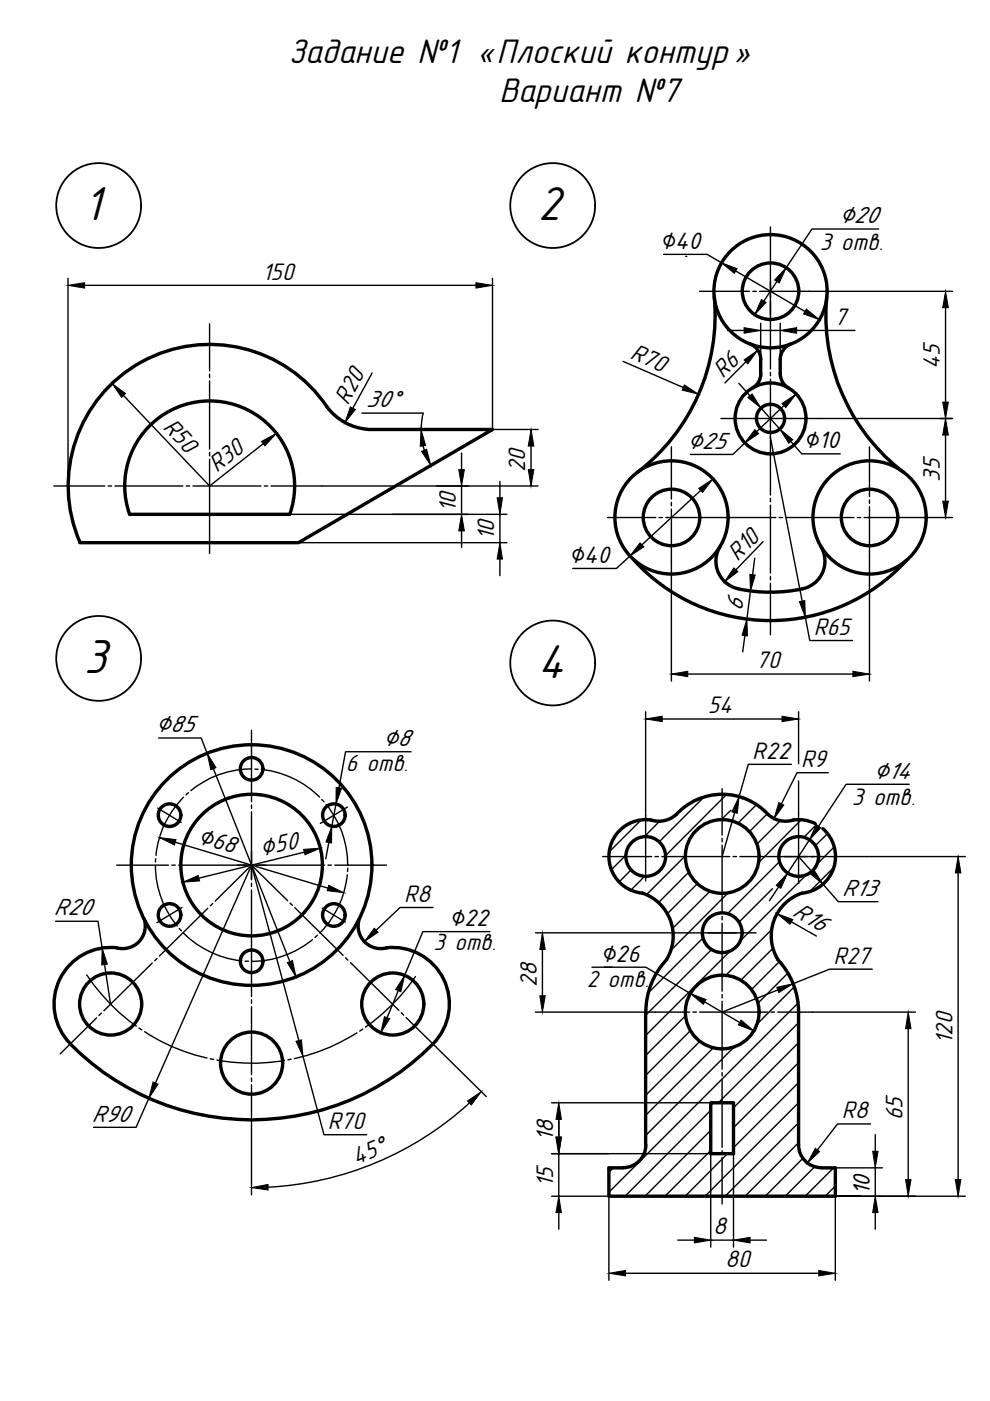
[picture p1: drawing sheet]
<svg xmlns="http://www.w3.org/2000/svg" width="210mm" height="297mm" viewBox="0 0 210 297" stroke-linecap="round" stroke-linejoin="round" font-family="sans-serif">
<g fill="none" stroke="#000" stroke-width=".38">
<circle cx="20.9" cy="43.6" r="9"/>
<circle cx="117.2" cy="43.6" r="9"/>
<circle cx="20.9" cy="139.6" r="9"/>
<circle cx="117.2" cy="140.6" r="9"/>
</g>
<g fill="none" stroke="#000" stroke-width=".72">
<path d="M151.4 62.8a42 42 0 0 1-16.3 37.4M159 72.9a3.5 3.5 0 0 1 2.3 3.4 7 7 0 0 1-.5 4.7l-.7 .9-.6 .4M167.7 72.9a3.6 3.6 0 0 0-2.3 3.4 7.3 7.3 0 0 0 .5 4.7l.8 .9 .5 .4M175.3 62.9a42 42 0 0 0 16.3 37.3M31.4 90.6a18 18 0 0 1 22.5-2.9 18 18 0 0 1 7.5 21.3h-33.9a18 18 0 0 1 3.9-18.4zM69.3 86.2a12 12 0 0 0 8.7 4.8M69.3 86.2a30 30 0 0 0-39.3-9.5 30 30 0 0 0-13 38.3M78 91.1h26.4l-41.1 24h-46.4M134.4 118.7a39 39 0 0 0 57.8 .1M152.6 115.9a6.1 6.1 0 0 0 5.1 9.2 31.9 31.9 0 0 0 13.1-.5 6 6 0 0 0 3.3-8.7M143.3 172.7a5.4 5.4 0 0 1-5.2 1.2 7.8 7.8 0 0 0-8.9 6.7 7.8 7.8 0 0 0 7 8.8M143.4 172.7a13.2 13.2 0 0 1 19.5 0"/>
<path d="M162.9 172.7a5.4 5.4 0 0 0 5.3 1.2l2-.1 1.4 .3 1.2 .5M174.5 175.7a7.8 7.8 0 0 1 2.3 8.3 7.8 7.8 0 0 1-6.8 5.4M30.6 194.9a4.8 4.8 0 0 1-5.8 6.1M76.2 194.9a4.8 4.8 0 0 0 5.7 6.1M136.2 189.4a9.6 9.6 0 0 1 3.7 15.8 16.6 16.6 0 0 0-3 9.4v28.2a4.8 4.8 0 0 1-4.8 4.8M170 189.4a9.6 9.6 0 0 0-3.7 15.8 16.2 16.2 0 0 1 3 9.4v28.2a4.8 4.8 0 0 0 4.8 4.8h3v6h-48v-6h3M24.8 200.9a12 12 0 0 0-12.1 6.7 12 12 0 0 0 2.2 13.7 53.8 53.8 0 0 0 77.8-.9 12 12 0 0 0 1.1-13.3 12 12 0 0 0-11.9-6.2M150.7 233.8h4.8v10.8h-4.8z"/>
<circle cx="163.4" cy="61.7" r="12"/>
<circle cx="163.4" cy="61.7" r="6"/>
<circle cx="163.4" cy="88.7" r="7.5"/>
<circle cx="163.4" cy="88.7" r="2.98"/>
<circle cx="142.4" cy="109.7" r="12"/>
<circle cx="142.4" cy="109.7" r="6"/>
<circle cx="184.4" cy="109.7" r="12"/>
<circle cx="184.4" cy="109.7" r="6"/>
<circle cx="35.9" cy="172.8" r="2.39"/>
<circle cx="53.3" cy="163" r="2.39"/>
<circle cx="70.8" cy="172.8" r="2.39"/>
<circle cx="35.9" cy="194" r="2.39"/>
<circle cx="53.3" cy="183.4" r="25.5"/>
<circle cx="53.3" cy="183.4" r="15"/>
<circle cx="70.8" cy="194" r="2.39"/>
<circle cx="136.9" cy="181.6" r="4.2"/>
<circle cx="153.1" cy="181.6" r="7.8"/>
<circle cx="153.1" cy="197.8" r="4.2"/>
<circle cx="169.3" cy="181.6" r="4.2"/>
<circle cx="23.5" cy="212.9" r="6.6"/>
<circle cx="53.3" cy="203.8" r="2.39"/>
<circle cx="83.3" cy="212.9" r="6.6"/>
<circle cx="153.1" cy="214.6" r="7.8"/>
<circle cx="53.3" cy="225.4" r="6.6"/>
</g>
<g fill="none" stroke="#000" stroke-width=".3">
<path d="M163.4 48.1v30.1M44.4 68.7v9.9M44.4 79.3v.8M148.3 61.8h10.6M159.6 61.8h.7M161.1 61.8h10.5M163.4 79v.7M44.4 97.4v19.9M44.4 80.8v14.4M44.4 95.9v.7M142.4 94.7v11.1M152.9 88.7h20.9"/>
<path d="M163.4 80.4v24.5M184.3 94.7v10.6M11.4 103h10.8M22.9 103h.8M24.4 103h14.4M39.5 103h.7M40.9 103h14.4M56 103h.8M57.5 103h10.7M128.8 109.7h10.2M139.7 109.7h.7M141.2 109.7h23.3"/>
<path d="M142.4 106.5v.7M142.4 108v11M163.4 105.7v.7M163.4 107.1v14.4M165.2 109.7h.7M166.7 109.7h14.3M181.8 109.7h.7M183.2 109.7h13.1M184.3 106v.7M184.3 107.4v10.6M163.4 122.2v.7M163.4 123.7v10.9"/>
<path d="M53.3 154.9v15.1M33.4 171.3l5 3.1M38.9 169a20.1 20.1 0 0 0-5.8 12.4M39.9 168.1l-.5 .4M53.3 163a20.3 20.3 0 0 0-12.8 4.6M53.3 170.7v.7M53.3 172.1v14.4M54 163.1h.7M55.4 163.2a20.5 20.5 0 0 1 12.4 5.8M68.2 169.5l.5 .5M69.2 170.6a19.9 19.9 0 0 1 4.5 12.8M73.6 171.1l-5.7 3.5"/>
<path d="M136.9 172.9v13.9M153.1 167.2v9.8M153.1 177.8v.7M153.1 179.2v14.4M169.3 172.5v14.8M24.8 183.4h10.9M33 183.5a20.4 20.4 0 0 0 4.5 12.8M33 182.1v.7M36.4 183.4h.8M37.9 183.4h14.4M38 196.9l.5 .5M38.6 192.4l-5.3 3.2"/>
<path d="M38.9 197.9a20.4 20.4 0 0 0 12.4 5.8M44.1 192.6l-10.3 10.1M45.1 191.6l-.5 .5M53 183.4h.7M53.3 188.7v22.6M53.3 187.2v.8M54.4 183.4h14.4M61 191l-7.7-7.6-7.7 7.7M61.5 191.5l.5 .4M62.5 192.4l10.3 10.2M66.2 199.2a20.2 20.2 0 0 1-12.8 4.6M67.3 198.3l-.5 .5"/>
<path d="M68.3 192.5l4.9 3M69.5 183.4h.8M71 183.4h10.9M73.6 185.5a20.6 20.6 0 0 1-5.8 12.3M73.7 184.1v.7M127.8 181.6h10.4M138.9 181.6h.7M140.3 181.6h14.4M145.9 197.8h14.4M153.1 194.3v.7M153.1 195.7v14.4M155.4 181.6h.8"/>
<path d="M156.9 181.6h26.9M18.4 206.7a41.9 41.9 0 0 0 10.5 10.9M20.5 215.8l-7.7 7.6M21.5 214.8l-.5 .5M29.4 218l.7 .4M30.7 218.7a39 39 0 0 0 13.2 5.6M32.3 204.2l-10.3 10.1M33.3 203.2l-.5 .5M52 203.8h.7M53.3 212v.7M53.3 213.4v14.4M73.3 203.1l.5 .5"/>
<path d="M74.3 204.1l10.3 10.1M75.7 219a41.1 41.1 0 0 1-13.3 5.5M76.9 218.2l-.6 .4M85.1 214.7l.5 .5M86.1 215.7l7.6 7.5M88.1 207.1a42.4 42.4 0 0 1-10.6 10.7M138.9 214.6h7.3M146.9 214.6h.7M148.4 214.6h14.4M153.1 210.9v.7M153.1 212.3v14.4M163.5 214.6h.7"/>
<path d="M164.9 214.6h7.3M44.6 224.5l.7 .1M46 224.7a41.4 41.4 0 0 0 14.3 .1M53.3 228.6v.7M53.3 230v7.4M61.7 224.6l-.7 .1M153.1 227.4v.7M153.1 228.9v14.3M153.1 244v.7M153.1 245.4v9.9"/>
</g>
<g fill="none" stroke="#000" stroke-width=".3">
<path d="M14.4 59v44M104.4 59v32.1h9.7M140.7 53.9h9.2l3.1 1.8M145.4 54.4h.1M156 57.4l14.7 8.6M164.7 59.7l-2.7 4.1M186.3 48.6h-14.1l-5.5 8.2M17.9 60.5h83M78.9 79.1l-4.1 7.4M132.1 76.6l12.8 5.6M158.1 76.7l-4.4 4.5M171.6 61.8h30.4"/>
<path d="M200.5 65.2v20.1M26.2 83.9l18.2 19.1 11.4-8.9M97.9 96.1v3.5M112.6 94.6v5M156.7 81.3l2.3 2.6M157.9 93.9l-2.5 2.5h-9M161.3 86.5l4 4.5M163.3 92.6l6.8 34.9M166.2 86l-5.8 5.5M167.7 93.6l2.3 2.6h8.2M173.8 88.7h28.2M200.5 92.2v14.1"/>
<path d="M61.4 109.1h46.1M63.3 115.1h44.2M68.2 103h45.9M97.9 103v6.1M97.9 112.6v3.4M106 102.1v3.4M106 109.1v6M106 118.5v3.5M133.5 117.9l-2.8 2.6h-9.3M142.4 119v25.4M148.6 104l-12.5 11.5M160 118.4l-.4 3.4"/>
<path d="M161.8 114.9l-5.8 5.9M184.3 118v26.4M196.3 109.7h5.7M157.6 125.1l1.5 .2-.7 6-1.5-.2M157.9 134.7l-.4 3.5M170.8 130.9l.9 4.9h9M33.6 156.5h9.1l1.2 3.2M87.2 159.4h-13.9l-1.4 7.6M136.9 150.9v22M140.4 152.4h25.4M145.8 142.9h35M169.3 150.9v11"/>
<path d="M37.2 178.6l32.3 9.7M45.2 163l16.3 40.9M69.7 178.6l-.6 3.5M71.2 170.5l-.9 4.7M155.8 172.3l-2.7 9.3M167.8 162.1h-9.1l-2 6.8M169.3 165.6v6.9M171.6 178.1l-4.6 7M175.6 163.8h-6.6l-3.3 6.6M192.8 166.3h-13.4l-5.8 8.9M11.8 195.3h9l.9 5.7M50.4 183.4h5.9"/>
<path d="M53.3 180.4v6M64.5 180.7l-22.3 5.5M91.8 192.4h-7l-5.1 4.8M103.9 197.5h-14.3l-3.8 9.3M113.5 197.8h32.4M165.1 188l-2 3M167.8 195.5l5.3 3M169.3 181.6l2.9 3.2M174.5 187.5l3.2 3.7h8.4M183.8 181.6h20.9M203.1 185.1v65M22.2 204.5l1.2 8.4"/>
<path d="M84.4 210.1l-2.3 5.7M113.5 214.6h25.4M115 201.3v9.8M128.1 205.1h8.8l9.5 5.6M149.4 212.4l7.4 4.4M164.9 209.9l-11.8 4.7M172.2 214.6h21.9M184.9 205.5h-9l-7.8 3.1M192.6 218.1v32M31.6 232.8l-2.7 6.2h-9.1M53.3 237.4v15.9M63.4 220.6l-10.1-37.2-20.3 46.2"/>
<path d="M64.2 224l4.5 16.6h9.1M93.7 223.2l9.4 9.3M99.5 233.8a68.4 68.4 0 0 1-42.7 17.9M117 233.8h33.7M118.5 237.3v3.8M184.6 238.3h-7l-4.3 5.5M117 244.6h33.7v19.8M117 253.6h12.1v17.8M118.5 244.6v9M118.5 257.1v3.5M155.5 244.6v19.8M177.1 247.6h10"/>
<path d="M182.6 253.6h-5.5h17M185.6 240.6v3.5M185.6 247.6v6M185.6 257.1v3.5M204.7 253.6h-27.6v17.8M132.6 270h41M143.7 262.9h3.5M150.7 262.9h4.8M159 262.9h3.5"/>
</g>
<g fill="#000" stroke="#000" stroke-width=".21">
<path d="M14.4 60.5l3.5-.6v1.2zM100.9 59.9l3.5 .6-3.5 .6zM153 55.7l3.3 1.3-.6 1zM166.7 56.8l-1.5 3.2-1-.6zM157.8 76.3l2.8-2-2 2.8zM161.4 63.5l1 .6-2.4 2.6zM171 65.5l2.7 2.3-3.3-1.3zM200.5 61.8l.6 3.4h-1.2zM23.8 81.3l2.8 2.1-.8 .8zM55.4 93.6l3.2-1.7-2.4 2.6zM74.3 86.3l1 .5-2.2 2.8zM97.3 99.6h1.2l-.6 3.4z"/>
<path d="M112.6 91.1l.6 3.5h-1.2zM112 99.6h1.2l-.6 3.4zM145.1 81.6l3 2-3.5-.9zM158.6 84.3l.9-.8 1.8 3zM160 91.1l.9 .8-3 2zM165.8 85.6l3-2-2.2 2.8zM165.3 91l2.8 2.2-.9 .8zM199.9 85.3h1.2l-.6 3.4zM200.5 88.7l.6 3.5h-1.2zM97.9 109.1l.6 3.5h-1.2zM105.4 105.5h1.1l-.5 3.6zM106 115.1l.5 3.4h-1.1z"/>
<path d="M135.7 115.1l.8 .9-3 1.9zM148.2 103.5l2.9-1.9-2.1 2.8zM199.9 106.3h1.2l-.6 3.4zM155.6 120.4l.8 .8-2.8 2.2zM158.4 131.3l.1 3.5-1.2-.1zM159 121.8l1.1 .1-1 3.4zM169.5 127.6l1.1-.3 .2 3.6zM136.9 152.4l3.5-.6v1.2zM142.4 142.9l3.4-.6v1.2zM165.8 151.8l3.5 .6-3.5 .6zM180.8 142.3l3.5 .6-3.5 .6zM33.8 177.6l3.5 .4-.3 1.2z"/>
<path d="M43.9 159.7l1.9 3.1-1.1 .4zM70.3 175.2v3.5l-1.2-.2zM71.3 166.9l1.1 .2-1.2 3.4zM156.7 168.9l-.4 3.5-1.1-.3zM165.1 170.2l1.1 .5-2.1 2.9zM173 174.8l1 .7-2.4 2.6zM38.8 187l3.2-1.4 .3 1.2zM64.4 180.1l3.5-.3-3.2 1.4zM69.7 187.7l3.2 1.6-3.5-.5zM79.4 196.8l.8 .9-3 1.9zM167 185.1l-1.4 3.2-1-.6zM164.7 193.7l3.4 1.2-.6 1.1z"/>
<path d="M171.7 185.2l.9-.8 1.9 3.1zM203.1 181.6l.6 3.5h-1.1zM21.7 201l1.1 3.4-1.2 .2zM60.9 204.1l1.1-.4 .8 3.4zM81.5 215.6l1.1 .4-1.9 3zM85.8 206.8l-.8 3.5-1.1-.5zM114.5 211.1h1.1l-.6 3.5zM115 197.8l.6 3.5h-1.1zM146.4 210.7l3.3 1.2-.6 1zM157.1 216.3l2.7 2.3-3.3-1.3zM164.7 209.3l3.4-.7-3 1.8zM192.6 214.6l.6 3.5h-1.2z"/>
<path d="M32.5 229.4l1 .5-1.9 2.9zM62.8 220.8l1.1-.3 .3 3.5zM99.1 233.4l3-2-2.2 2.9zM118.5 233.8l.5 3.5h-1.1zM53.3 251.8l3.5-.7v1.2zM117.9 241.1h1.1l-.5 3.5zM118.5 253.6l.5 3.5h-1.1zM172.9 243.5l.9 .7-2.6 2.4zM185 244.1h1.2l-.6 3.5zM185.6 253.6l.6 3.5h-1.2zM192 250.1h1.2l-.6 3.5zM202.6 250.1h1.1l-.6 3.5z"/>
<path d="M129.1 270l3.5-.6v1.1zM147.2 262.3l3.5 .6-3.5 .6zM155.5 262.9l3.5-.6v1.2zM173.6 269.4l3.5 .6-3.5 .5z"/>
</g>
<g fill="none" stroke="#000" stroke-width=".3">
<path d="M135.9 173.9l-6.7 6.7M139.9 174.1l-3.3 3.3M149.3 169l-9.6 9.5M154.1 168.4l-13 13M155 171.8l-2.1 2M157.6 169.2l-.2 .2M160.4 170.6l-4 3.9M162.7 172.5l-3.8 3.9M165.4 174l-4.9 5M169.9 173.8l-9.1 9.1M173.1 174.8l-2.7 2.7M175.4 176.8l-2.6 2.5"/>
<path d="M176.9 179.6l-3.7 3.7M132.7 181.3l-3.1 3.1M133.8 184.4l-2.5 2.6M136.7 185.8l-2.9 2.9M145.3 181.4l-8.2 8.3M146 184.9l-6.4 6.5M147.9 187.4l-6.4 6.3M149 198.9l-11.6 11.6M150.5 189l-7.9 7.9M154.4 189.3l-12.1 12.2M163.6 197.1l-9.8 9.7M163.8 188.4l-7.1 7.1"/>
<path d="M165.3 182.7l-11.1 11.1M167 185.1l-.1 .2M171 185.5l-14 14M176.8 183.9l-5.2 5.2M145.4 215.3l-8.5 8.5M146.4 218.5l-9.5 9.5M150.9 201.3l-14 14M154.8 201.7l-17.9 17.8M163.9 201.1l-6.9 6.8M165.3 203.9l-6 5.9M167 206.3l-6.3 6.4M168.4 209.3l-7.9 7.9"/>
<path d="M169.2 212.7l-40.1 40.1M169.3 216.8l-17 17M148.4 220.8l-11.5 11.4M150.7 235.4l-18.2 18.2M150.7 239.6l-13.9 14M151.2 222.2l-14.3 14.3M155.7 222l-18.8 18.7M169.3 233.8l-19.8 19.8M169.3 221.1l-13.8 13.8M169.3 225.3l-13.8 13.8M169.3 229.5l-13.8 13.8M169.3 238l-15.6 15.6"/>
<path d="M130 247.6l-.9 .9M150.7 243.9l-9.7 9.7M154.2 244.6l-8.9 9M169.3 242.3l-11.3 11.3M170.2 245.6l-8 8M172.7 247.4l-6.2 6.2M176.7 247.6l-6 6M177.1 251.5l-2.2 2.1"/>
</g>
<!-- layer: 0 -->
<path d="M154.2 70.1h3.6M161.3 68.5v10.2M161.3 70.1h4.1M165.4 68.5v10.2M168.9 70.1h12.4M76.7 87.6h13M89.7 87.6l-.4 3.4M89.7 94.5l.3 1M125.5 205.1h4.3M153.1 253.6h24" fill="none" stroke="#000" stroke-width=".3"/>
<path d="M157.8 69.5l3.5 .6-3.5 .6zM165.4 70.1l3.5-.6v1.2zM89.3 91.1l.9 3.3-1.1 .2zM89.4 95.7l1.1-.4 .8 3.4z" fill="#000" stroke="#000" stroke-width=".21"/>
<g font-size="10.5">
<text x="17.8" y="46.7">1</text>
<text x="114" y="46.7">2</text>
<text x="17.8" y="142.7">3</text>
<text x="114" y="143.7">4</text>
</g>
<g font-size="7.5">
<text x="61.2" y="13.4">Задание №1</text>
<text x="105.3" y="13.4">Плоский контур</text>
<text x="105.9" y="21.7">Вариант №7</text>
</g>
<g font-size="6.3">
<text x="101.2" y="13.4">«</text>
<text x="155.6" y="13.4">»</text>
</g>
<g font-size="5.4">
<text x="177.7" y="47.4">∅20</text>
<text x="139.8" y="52.7">∅40</text>
<text x="77.5" y="86.4">30°</text>
<text x="145.5" y="95.1">∅25</text>
<text x="170.3" y="95">∅10</text>
<text x="120.6" y="119.3">∅40</text>
<text x="157.3" y="129.8" transform="rotate(-83 157.3 129.8)">6</text>
<text x="32.8" y="155.3">∅85</text>
<text x="81" y="158.2">∅8</text>
<text x="159.5" y="160.9">R22</text>
<text x="185" y="165.1">∅14</text>
<text x="41.6" y="178.6" transform="rotate(17 41.6 178.6)">∅68</text>
<text x="55.2" y="181.7" transform="rotate(-14 55.2 181.7)">∅50</text>
<text x="178.5" y="189.9">R13</text>
<text x="11.4" y="194.1">R20</text>
<text x="95.2" y="196.3">∅22</text>
<text x="167.8" y="194.1" transform="rotate(29 167.8 194.1)">R16</text>
<text x="127.2" y="203.9">∅26</text>
<text x="19.4" y="237.8">R90</text>
<text x="184.4" y="253.4" transform="rotate(-90 184.4 253.4)">10</text>
</g>
<g font-size="5.2">
<text x="173.8" y="53">3 отв.</text>
<text x="55.7" y="59.3">150</text>
<text x="177" y="68.9">7</text>
<text x="133.4" y="75.9" transform="rotate(24 133.4 75.9)">R70</text>
<text x="153.3" y="80.4" transform="rotate(-45 153.3 80.4)">R6</text>
<text x="199.3" y="78.3" transform="rotate(-90 199.3 78.3)">45</text>
<text x="73.7" y="86" transform="rotate(-61 73.7 86)">R20</text>
<text x="34.4" y="90.7" transform="rotate(47 34.4 90.7)">R50</text>
<text x="46" y="100.3" transform="rotate(-38 46 100.3)">R30</text>
<text x="111.4" y="100.1" transform="rotate(-90 111.4 100.1)">20</text>
<text x="199.3" y="102.1" transform="rotate(-90 199.3 102.1)">35</text>
<text x="96.7" y="108.6" transform="rotate(-90 96.7 108.6)">10</text>
<text x="104.8" y="114.6" transform="rotate(-90 104.8 114.6)">10</text>
<text x="156.4" y="119.1" transform="rotate(-45 156.4 119.1)">R10</text>
<text x="172.5" y="134.6">R65</text>
<text x="160.4" y="141.7">70</text>
<text x="150.1" y="151.2">54</text>
<text x="73.3" y="163.4">6 отв.</text>
<text x="169.9" y="162.6">R9</text>
<text x="180.6" y="170.7">3 отв.</text>
<text x="85.7" y="191.2">R8</text>
<text x="91.9" y="201.5">3 отв.</text>
<text x="113.8" y="209.3" transform="rotate(-90 113.8 209.3)">28</text>
<text x="124.4" y="209.2">2 отв.</text>
<text x="176.7" y="204.3">R27</text>
<text x="202" y="221.4" transform="rotate(-90 202 221.4)">120</text>
<text x="69.5" y="239.4">R70</text>
<text x="178.5" y="237.1">R8</text>
<text x="191.4" y="237.5" transform="rotate(-90 191.4 237.5)">65</text>
<text x="117.2" y="241.9" transform="rotate(-90 117.2 241.9)">18</text>
<text x="75.5" y="247" transform="rotate(-23 75.5 247)">45°</text>
<text x="117.2" y="251.6" transform="rotate(-90 117.2 251.6)">15</text>
<text x="151.2" y="261.7">8</text>
<text x="153.7" y="268.7">80</text>
</g>
</svg>
